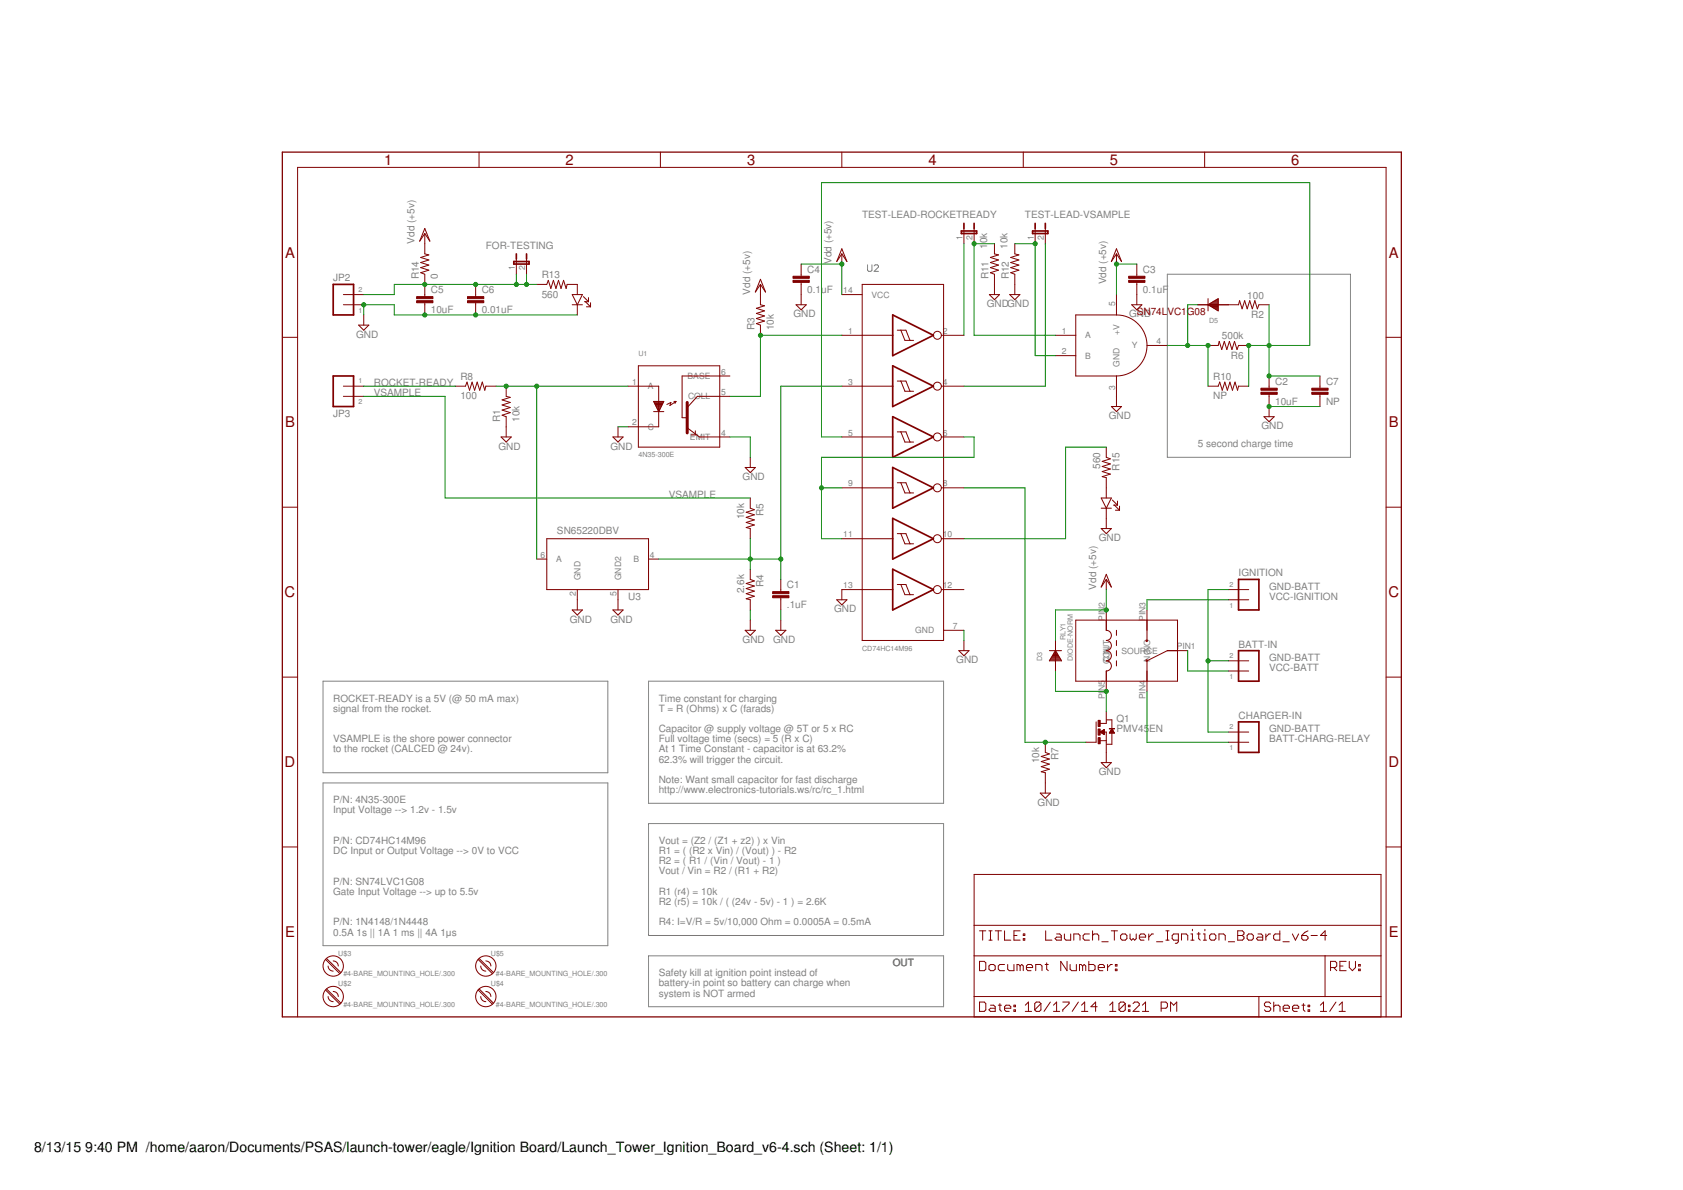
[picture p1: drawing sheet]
<svg xmlns="http://www.w3.org/2000/svg" width="420mm" height="297mm" viewBox="0 0 420 297" stroke-linecap="round" stroke-linejoin="round" font-family="sans-serif">
<path d="M216.6 66.1v1.4l.3 .2h.5l.3-.2v-1.4M218.2 66.4l.3-.3h.5l.3 .3v.3l-1.1 1h1.1M291.4 68.5h45.7v45.7h-45.7zM80.6 170h71.1v22.9h-71.1zM161.9 170h73.7v30.5h-73.7zM80.6 195.4h71.1v40.7h-71.1zM161.9 205.6h73.7v27.9h-73.7zM161.9 238.6h73.7v12.7h-73.7z" fill="none" stroke="#808080" stroke-width=".25"/>
<g fill="none" stroke="#800000" stroke-width=".25">
<path d="M119.6 38v3.8M164.9 38v3.8M210.2 38v3.8M255.5 38v3.8M300.7 38v3.8M106 57l1.3 3.2-1.3-1.9-1.2 1.9zM106 58.3v5.1l1.1 .2-2.1 .7 2.1 .6-2.1 .6 2.1 .7-2.1 .6 2.1 .6-2.1 .7 1 .4v5.5M240.6 57v3.8M243.2 57v3.8M258.4 57v3.8M261 57v3.8M85.7 73.5h5.1"/>
<path d="M85.7 76.1h5.1M90.8 78.6v2.6M106 75.6v3M118.7 71v3M118.7 75.6v3M128.9 64.6v3.9M131.4 64.6v3.9M134 71h2.5l.4-1 .6 2 .7-2 .6 2 .6-2 .7 2 .6-2 .6 2 .3-1h2.5v2.5M142.9 73.5h2.5l-1.3 2.6zM142.9 76.1h2.5M144.1 76.1v2.5M145.6 74l1.3 1.3"/>
<path d="M145.9 75.3h1M146.2 75.3l1.2 1.3M146.4 76.6h1M146.9 74.3v1M147.4 75.6v1M189.8 69.7l1.3 3.2-1.3-1.9-1.2 1.9zM189.8 71v5.1l1.1 .2-2.1 .7 2.1 .6-2.1 .6 2.1 .7-2.1 .6 2.1 .6-2.1 .7 1 .4v2.5M198.7 76.1h2.6l-1.3 1.2zM200 65.9v3.1M200 70.5v5.6M210.2 73.5h5M210.2 62.1l1.2 3.2-1.2-1.9-1.3 1.9z"/>
<path d="M210.2 63.4v2.5M215.2 71h20.4v88.9h-20.4zM247 73.5h2.5l-1.2 1.3zM248.3 60.8v2.6l1 .2-2.1 .7 2.1 .6-2.1 .6 2.1 .7-2.1 .6 2.1 .6-2.1 .7 1.1 .4v5M252.1 73.5h2.5l-1.3 1.3zM253.3 60.8v2.6l1.1 .2-2.1 .7 2.1 .6-2.1 .6 2.1 .7-2.1 .6 2.1 .6-2.1 .7 1 .4v5M278.7 78.6a7.6 7.6 0 0 1 7.7 7.6 7.6 7.6 0 0 1-7.7 7.7M278.7 78.6h-10.1v15.3h10.1M278.7 63.4v2.5M278.7 73.5v5.1M278.7 62.1l1.3 3.2-1.3-1.9-1.2 1.9zM282.5 76.1h2.6l-1.3 1.2z"/>
<path d="M283.8 65.9v3.1M283.8 70.5v5.6M299 76.1h10.2l.3-1 .6 2 .6-2 .7 2 .6-2 .6 2 .7-2 .6 2 .4-1h2.5M301.6 76.1l2.5-1.6v3.1zM301.6 74.5v3.1M302 76.3h2.1M302 75.8h2.1M302.3 76.5h1.8M302.3 75.6h1.8M302.7 76.7h1.4M302.7 75.4h1.4M303.1 77h1"/>
<path d="M303.1 75.2h1M303.4 75h.7M303.4 77.2h.7M303.8 77.4h.3M303.8 74.7h.3M70.5 84.2h3.8M85.7 96.4h5.1M85.7 98.9h5.1M89.5 81.2h2.6l-1.3 1.2zM113.7 96.4h2.5l.4-1 .6 2 .7-2 .6 2 .6-2 .7 2 .6-2 .6 2 .3-1h2.5M126.4 96.4v2.5l1 .3-2.1 .6 2.1 .7-2.1 .6 2.1 .6-2.1 .7 2.1 .6-2.1 .6 1.1 .4v5.1M156.8 96.4h7.6v10.1h-7.6"/>
<path d="M159.4 91.3h20.3v20.3h-20.3zM182.2 93.9h-11.9v10.4h1.3M182.2 98.9h-8.1l-2.5 2.8M210.2 96.4h12.7M210.2 83.7h12.7M224 95.1h2.2l1 2.6M224 82.4h2.2l1 2.6M224.9 95.1l1 2.6h2.2M224.9 82.4l1 2.6h2.2M235 96.4h5.6M235 83.7h5.6M263.5 83.7h5.1"/>
<path d="M263.5 88.8h5.1M278.7 93.9v7.6M286.3 86.2h5.1M301.6 96.4h2.5l.4-1 .6 2 .7-2 .6 2 .6-2 .7 2 .6-2 .6 2 .3-1h2.5M301.6 86.2h2.5l.3-1 .6 2 .6-2 .7 2 .6-2 .7 2 .6-2 .6 2 .4-1h2.5M316.8 93.9v3M316.8 98.4v5.6M329.5 93.9v3M329.5 98.4v3.1M346 84.2h3.8M125.1 109.1h2.5l-1.2 1.2zM153 109.1h2.6l-1.3 1.2z"/>
<path d="M154.3 106.5v2.6M163.2 102.7h2.5M163.2 100.2h2.5l-1.3 2.5zM163.2 100.3h2.5M163.3 100.5h2.3M163.4 100.7h2M163.6 101h1.7M163.7 101.2h1.5M163.8 101.4h1.3M163.9 101.6h1.1M164 101.9h.9M164.1 102.1h.7"/>
<path d="M164.2 102.3h.5M164.3 102.5h.2M168.3 100.2h.5M168.8 100.2l-1.6 1 .3-.7-1 .5M168.8 100.2l-.3 .5M171.6 106.8l3 2.3h7.6M173.6 107.5v1.1h-1M186 116.7h2.6l-1.3 1.3zM187.3 114.2v2.5M210.2 109.1h12.7M224 107.8h2.2l1 2.5M224.9 107.8l1 2.5h2.2"/>
<path d="M235 109.1h5.6M276.2 111.6v2.6l1 .3-2 .7 2 .6-2 .6 2 .7-2 .6 2 .6-2 .7 1 .2v5.1M277.5 101.5h2.5l-1.3 1.2zM315.6 104h2.5l-1.3 1.3zM70.5 126.6h3.8M134 139.6h2.5M136.5 134.5h25.4v12.7h-25.4zM161.9 139.6h2.5M187.3 124.3v2.6l1 .3-2 .7 2 .6-2 .6 2 .7-2 .6 2 .6-2 .7 1 .2v2.6M210.2 121.8h12.7M210.2 134.5h12.7M224 120.5h2.2l1 2.5"/>
<path d="M224 133.2h2.2l1 2.5M224.9 120.5l1 2.5h2.2M224.9 133.2l1 2.5h2.2M235 121.8h5.6M235 134.5h5.6M274.9 124.3h2.6l-1.3 2.6zM274.9 126.9h2.6M274.9 131.9h2.6l-1.3 1.3zM276.2 126.9v5M277.7 124.8l1.3 1.3M278 126.1h1M278.2 126.1l1.3 1.3"/>
<path d="M278.5 127.4h1M279 125.1v1M279.5 126.3v1.1M346 126.6h3.8M142.9 152.3h2.5l-1.3 1.2zM144.1 147.2v5.1M153 152.3h2.6l-1.3 1.2zM154.3 147.2v5.1M186 157.3h2.6l-1.3 1.3zM187.3 142.1v2.5l1 .4-2 .6 2 .7-2 .6 2 .7-2 .6 2 .6-2 .7 1 .2v2.6M187.3 154.8v2.5M193.7 157.3h2.5l-1.3 1.3z"/>
<path d="M194.9 144.6v3.1M194.9 149.2v3.1M194.9 154.8v2.5M208.9 149.7h2.5l-1.2 1.3zM222.9 147.2h-12.7v2.5M224 145.9h2.2l1 2.5M224.9 145.9l1 2.5h2.2M235 147.2h5.6M235.6 157.3h5M240.6 159.9v2.5M263.5 159.9v7.6M268.6 154.8h25.4v15.2h-25.4z"/>
<path d="M276.2 152.3v5a1.27 1.27 0 0 1 1.3 1.3 1.27 1.27 0 0 1-1.3 1.3 1.27 1.27 0 0 1 1.3 1.2 1.27 1.27 0 0 1-1.3 1.3 1.27 1.27 0 0 1 1.3 1.3 1.27 1.27 0 0 1-1.3 1.3 1.27 1.27 0 0 1 1.3 1.2 1.27 1.27 0 0 1-1.3 1.3v5.1M276.2 144.6v2.6M276.2 143.4l1.3 3.1-1.3-1.9-1.3 1.9zM278.7 157.3v1.3M278.7 159.9v1.2M286.3 152.3v7.6M306.7 147.2h5M306.7 149.7h5M70.5 169h3.8M239.4 162.4h2.5l-1.3 1.3zM262 162.4h3M262.1 164.7h2.8"/>
<path d="M262.2 164.5h2.6M262.4 164.3h2.2M262.5 164.1h2M262.6 163.8h1.8M262.8 163.6h1.4M262.9 163.4h1.2M263 163.2h.9M263.2 162.9h.6M263.3 162.7h.4M263.4 162.5h.1M263.5 162.4l1.5 2.6h-3zM276.2 177.7v2.9h-1.5"/>
<path d="M276.2 179.7h1.4v2.3M278.7 162.4v1.3M278.7 165v1.2M296.5 162.4h-5.1l-5.1 2.6v7.6M306.7 165h5M306.7 167.5h5M346 169h3.8M259.7 198h2.5l-1.2 1.2zM261 185.3v2.5l1 .4-2.1 .6 2.1 .7-2.1 .6 2.1 .6-2.1 .7 2.1 .6-2.1 .6 1.1 .3v5.1M273.6 180.2v5.1h-2.5M274.7 184.9h1.5M274.7 182.7h1.5v7.7"/>
<path d="M274.7 182.7h1M274.8 182.8h.9M274.9 182.6h.8M274.9 190.4h2.6l-1.3 1.2zM274.9 182.9h.8M275 182.5h.7M275 182.9h.7M275.1 182.5h.6M275.1 183h.6M275.2 182.4h.5M275.3 183.1h.4M275.3 182.3h.4"/>
<path d="M275.4 183.2h.3M275.4 182.2h.3M275.5 183.2h.2M275.5 182.2h.2M275.6 183.3h.1M275.7 182.1h.1M275.7 182.1l-1 .6M275.7 182.1v1.3l-1-.7M277 182.9h1.2M277.1 182.8h1M277.1 182.7h1M277.1 182.7h.9"/>
<path d="M277.2 182.6h.8M277.2 182.5h.7M277.3 182.5h.6M277.3 182.4h.6M277.4 182.3h.4M277.4 182.2h.4M277.5 182.2h.2M277.5 182.1h.2M277.5 182h.1M277.6 183v2.8h-1.4M277.6 182l.6 1h-1.3zM277.6 182h.1"/>
<path d="M306.7 185.3h5M306.7 182.7h5M70.5 211.4h3.8M243.2 218.3h101.6v35.5h-101.6zM346 211.4h3.8M81.3 239.5l3.5 3.5M81.6 239.3l3.5 3.4M83.2 239.9l.8 .2 .3 .5 .2 .5M119.4 239.5l3.5 3.5M119.7 239.3l3.4 3.4M121.3 239.9l.8 .2 .3 .5 .2 .5M243.2 238.6h101.6"/>
<path d="M243.2 231h101.6M244.5 240h1.2l.4 .3v1.6l-.4 .4h-1.2zM244.5 232.3h1.6M245.3 232.3v2.4M246.9 232.3h.8M246.9 234.7h.8M247.3 232.3v2.4M248.5 232.3h1.5M249.2 232.3v2.4M250.8 232.3v2.4h1.5M253.1 233.5h.8M254.7 232.3h-1.6v2.4h1.6"/>
<path d="M255.5 233.1h.3v.4h-.3zM255.5 234.3h.3v.4h-.3zM261 232.3v2.4h1.6M263.8 233.1h.8l.3 .4v1.2h-1.1l-.4-.4 .4-.4h1.1M265.7 233.1v1.2l.4 .4h1.2v-1.6M266.4 240v2.3l-1.6-2.3v2.3M268.1 234.7v-1.6h1.1l.4 .4v1.2M271.8 240v2.3h1.2l.4-.4v-.8l-.4-.4h-1.2M272 233.1h-1.2l-.4 .4v.8l.4 .4h1.2M272.8 233.5l.3-.4h.8l.4 .4v1.2M272.8 232.3v2.4M275.1 235.1h1.5"/>
<path d="M277.4 232.3h1.6M278.2 232.3v2.4M279.8 233.5l.4-.4h.7l.4 .4v.8l-.4 .4h-.7l-.4-.4zM282.1 233.1v1.2l.4 .4 .4-.4 .4 .4 .4-.4v-1.2M284.4 233.9h1.6v-.4l-.4-.4h-.8l-.4 .4v.8l.4 .4h.8M286.8 233.1v1.6M288 233.1h-.5l-.7 .8M288.7 235.1h1.6M291.1 232.3h.7M291.1 234.7h.7M291.5 232.3v2.4M294.2 234.7h-1.2l-.4-.4v-.8l.4-.4h1.2v2l-.4 .4h-.4"/>
<path d="M295 234.7v-1.6h1.1l.4 .4v1.2M297.3 234.7h.8M297.3 233.1h.4v1.6M297.7 232v.3M298.9 233.1h.7M299.3 232.7v1.6l.3 .4M300.4 234.7h.8M300.4 233.1h.4v1.6M300.8 232v.3M302.4 233.1h.7l.4 .4v.8l-.4 .4h-.7l-.4-.4v-.8zM304.3 234.7v-1.6h1.2l.4 .4v1.2M306.7 235.1h1.5"/>
<path d="M309 232.3h1.2l.4 .4v.4l-.4 .4 .4 .4v.4l-.4 .4h-1.2zM309 233.5h1.2M311.3 233.5l.4-.4h.8l.4 .4v.8l-.4 .4h-.8l-.4-.4zM314 233.1h.8l.4 .4v1.2h-1.2l-.3-.4 .3-.4h1.2M316 233.1v1.6M317.2 233.1h-.4l-.8 .8M319.5 232.3v2.4h-1.2l-.3-.4v-.8l.3-.4h1.2M320.3 235.1h1.6M322.6 233.1l.8 1.6 .8-1.6M325 233.5h1.1l.4 .4v.4l-.4 .4h-.7l-.4-.4zM326.5 232.3l-.7 .4-.8 .8M327.3 233.5h1.6"/>
<path d="M330.8 238.6v10.2M331.2 233.5h-1.6l1.2-1.2v2.4M336.1 240h-1.6v2.3h1.6M336.8 240v1.5l.8 .8 .8-.8v-1.5M74.3 253.8v-212h271.7v212M81.3 247.1l3.5 3.5M81.6 246.9l3.5 3.5M81.9 248.8l.5 .9 .8 .3M81.9 241.1l.3 .8 1 .5M83.2 247.5l.8 .3 .3 .4 .2 .6M119.4 247.1l3.5 3.5M119.7 246.9l3.4 3.5"/>
<path d="M120 248.8l.5 .9 .8 .3M120 241.1l.3 .8 1 .5M121.3 247.5l.8 .3 .3 .4 .2 .6M243.2 248.8h101.6M244.5 250.1h1.2l.4 .4v1.6l-.4 .4h-1.2zM247.3 250.9h.8l.4 .4v1.2h-1.2l-.4-.4 .4-.4h1.2M247.3 240.7h.8l.4 .4v.8l-.4 .4h-.8l-.4-.4v-.8zM249.2 250.9h.8M249.6 250.5v1.6l.4 .4M250.8 251.7h1.5v-.4l-.4-.4h-.7l-.4 .4v.8l.4 .4h.7M250.8 240.7h-1.2l-.4 .4v.8l.4 .4h1.2M251.6 240.7v1.2l.3 .4h1.2v-1.6"/>
<path d="M253.1 252.1h.4v.4h-.4zM253.1 250.9h.4v.4h-.4zM254.7 241.1l.4-.4 .4 .4v1.2M254.7 241.1l-.4-.4h-.4v1.6M254.7 241.1v1.2M256 252.5h1.5M256 250.9l.8-.8v2.4M256.2 241.5h1.6v-.4l-.4-.4h-.8l-.4 .4v.8l.4 .4h.8M258.6 242.3v-1.6h1.2l.3 .4v1.2M259.9 250.5v1.6l-.4 .4h-.8l-.4-.4M259.9 250.5l-.4-.4h-.8l-.4 .4v1.6M259.9 250.5l-1.6 1.6"/>
<path d="M260.9 240.7h.8M261.3 240.3v1.6l.4 .4M262.2 250.1l-1.6 2.4M263 252.5h1.5M263 250.9l.8-.8v2.4M265.3 250.1h1.6v.4l-1.6 1.6v.4M267.1 240.7v1.2l.4 .4h1.2v-1.6M269.2 250.1l-1.5 2.4M270 252.5h1.6M270 250.9l.8-.8v2.4M270.3 241.1l.4-.4 .4 .4v1.2M270.3 241.1l-.4-.4h-.4v1.6"/>
<path d="M270.3 241.1v1.2M273.9 251.3h-1.5l1.1-1.2v2.4M274.2 241.5h1.5v-.4l-.4-.4h-.7l-.4 .4v.8l.4 .4h.7M276.5 240.7v1.6M277 252.5h1.6M277 250.9l.8-.8v2.4M277.7 240.7h-.4l-.8 .8M278.4 241.9h.4v.4h-.4zM278.4 240.7h.4v.4h-.4zM280.9 250.5v1.6l-.4 .4h-.7l-.4-.4M280.9 250.5l-.4-.4h-.7l-.4 .4v1.6M280.9 250.5l-1.5 1.6"/>
<path d="M281.7 252.1h.4v.4h-.4zM281.7 250.9h.4v.4h-.4zM282.9 250.5l.4-.4h.7l.4 .4v.4l-1.5 1.6h1.5M285.2 252.5h1.6M285.2 250.9l.8-.8v2.4M289.9 251.7h1.2l.3-.4v-.8l-.3-.4h-1.2v2.4M292.2 252.5v-2.4l.8 .8 .8-.8v2.4M314.3 248.8v5M317.2 250.5l-.4-.4h-.8l-.3 .4v.4l.3 .4h.8l.4 .4v.4l-.4 .4h-.8l-.3-.4M318 251.3l.4-.4h.8l.4 .4v1.2M318 250.1v2.4M320.3 251.7h1.6v-.4l-.4-.4h-.8l-.4 .4v.8l.4 .4h.8"/>
<path d="M322.7 251.7h1.5v-.4l-.4-.4h-.7l-.4 .4v.8l.4 .4h.7M325 250.9h.8M325.4 250.5v1.6l.4 .4M326.6 252.1h.4v.4h-.4zM326.6 250.9h.4v.4h-.4zM329.6 252.5h1.6M329.6 250.9l.8-.8v2.4M332.2 241.5h1.1l.4-.4v-.8l-.4-.3h-1.1v2.3M333 241.5l.7 .8M333.5 250.1l-1.5 2.4M334.3 252.5h1.6M334.3 250.9l.8-.8v2.4"/>
<path d="M334.5 241.1h.8M339.2 241.9h.4v.4h-.4zM339.2 240.7h.4v.4h-.4z"/>
<circle cx="234" cy="96.4" r=".99"/>
<circle cx="234" cy="83.7" r=".99"/>
<circle cx="234" cy="109.1" r=".99"/>
<circle cx="234" cy="121.8" r=".99"/>
<circle cx="234" cy="134.5" r=".99"/>
<circle cx="234" cy="147.2" r=".99"/>
<circle cx="286.3" cy="160" r=".19"/>
<circle cx="286.3" cy="164.9" r=".19"/>
<circle cx="83.2" cy="248.8" r="2.54"/>
<circle cx="83.2" cy="241.1" r="2.54"/>
<circle cx="121.3" cy="248.8" r="2.54"/>
<circle cx="121.3" cy="241.1" r="2.54"/>
</g>
<g fill="none" stroke="#800000" stroke-width=".42">
<path d="M240 57.7h3.8v.6h-3.8zM240.6 55.8v1.2M243.2 55.8v1.2M257.8 57.7h3.8v.6h-3.8zM258.4 55.8v1.2M261 55.8v1.2M83.2 71h5.1v7.6h-5.1zM128.3 65.3h3.8v.6h-3.8zM128.9 63.4v1.2M131.4 63.4v1.2M222.9 78.6l10.1 5.1-10.1 5.1zM83.2 93.9h5.1v7.6h-5.1z"/>
<path d="M222.9 91.3l10.1 5.1-10.1 5.1zM222.9 104l10.1 5.1-10.1 5.1zM222.9 116.7l10.1 5.1-10.1 5.1zM222.9 129.4l10.1 5.1-10.1 5.1zM222.9 142.1l10.1 5.1-10.1 5.1zM309.2 144.6h5.1v7.7h-5.1zM309.2 162.4h5.1v7.6h-5.1zM309.2 180.2h5.1v7.6h-5.1z"/>
</g>
<path d="M171.6 100.5v7.6" fill="none" stroke="#800000" stroke-width=".76"/>
<path d="M70.5 38h279.3v215.8h-279.3z" fill="none" stroke="#800000" stroke-width=".32"/>
<g fill="#800000" stroke="#800000" stroke-width=".25">
<path d="M327.5 97.9h4.1v.5h-4.1z"/>
<path d="M327.5 96.9h4.1v.5h-4.1z"/>
<path d="M198 70h4v.5h-4z"/>
<path d="M198 69h4v.5h-4z"/>
<path d="M104 75.1h4.1v.5h-4.1z"/>
<path d="M104 74h4.1v.5h-4.1z"/>
<path d="M116.7 75.1h4.1v.5h-4.1z"/>
<path d="M116.7 74h4.1v.5h-4.1z"/>
<path d="M281.8 70h4v.5h-4z"/>
<path d="M281.8 69h4v.5h-4z"/>
<path d="M314.8 97.9h4.1v.5h-4.1z"/>
<path d="M314.8 96.9h4.1v.5h-4.1z"/>
<path d="M192.9 148.7h4.1v.5h-4.1z"/>
<path d="M192.9 147.7h4.1v.5h-4.1z"/>
<path d="M274.2 179.8h.5v1.5h-.5z"/>
<path d="M274.2 182h.5v1.5h-.5z"/>
<path d="M274.2 184.1h.5v1.6h-.5z"/>
<path d="M276.9 181.8h1.3v.2h-1.3z"/>
</g>
<g fill="none" stroke="#008000" stroke-width=".25">
<path d="M90.8 78.6v-2.5h7.6v2.5h45.7M128.9 68.5v2.5M131.4 68.5v2.5M134 71h-35.6v2.5h-7.6M200 65.9h10.2v7.6M240.6 60.8v22.9M248.3 60.8h-5.1v22.9h20.3M253.3 60.8h5.1v28h5.1M261 60.8v35.6h-20.4M283.8 65.9h-5.1v7.6M299 76.1h-2.5v10.1M316.8 76.1v17.8h12.7"/>
<path d="M90.8 98.9h20.3v25.4h76.2M90.8 96.4h22.9M123.8 96.4h33M134 96.4v43.2M210.2 96.4h-15.3v48.2M210.2 83.7h-20.4v15.2h-7.6M291.4 86.2h10.2v10.2M311.7 96.4v-10.2h15.3v-40.6h-121.9v63.5h5.1M154.3 106.5h2.5M182.2 109.1h5.1v5.1M240.6 109.1h2.6v5.1h-38.1v20.3h5.1M276.2 111.6h-10.2v22.9h-25.4"/>
<path d="M316.8 101.5h12.7M164.4 139.6h30.5M187.3 134.5v7.6M205.1 121.8h5.1M240.6 121.8h15.3v63.5h15.2M187.3 152.3v2.5M194.9 152.3v2.5M240.6 157.3v2.6M276.2 147.2v5.1h-12.7v7.6M306.7 147.2h-5.1v35.5h5.1M306.7 149.7h-20.4v2.6M263.5 167.5v5.1h12.7v5.1"/>
<path d="M286.3 172.6v12.7h20.4M296.5 162.4v5.1h10.2M301.6 165h5.1"/>
</g>
<g fill="#008000" stroke="#008000" stroke-width=".25">
<circle cx="316.8" cy="101.5" r=".51"/>
<circle cx="90.8" cy="76.1" r=".51"/>
<circle cx="106" cy="78.6" r=".51"/>
<circle cx="118.7" cy="78.6" r=".51"/>
<circle cx="189.8" cy="83.7" r=".51"/>
<circle cx="243.2" cy="60.8" r=".51"/>
<circle cx="258.4" cy="60.8" r=".51"/>
<circle cx="296.5" cy="86.2" r=".51"/>
<circle cx="301.6" cy="86.2" r=".51"/>
<circle cx="316.8" cy="86.2" r=".51"/>
<circle cx="311.7" cy="86.2" r=".51"/>
<circle cx="316.8" cy="93.9" r=".51"/>
<circle cx="187.3" cy="139.6" r=".51"/>
<circle cx="194.9" cy="139.6" r=".51"/>
<circle cx="276.2" cy="172.6" r=".51"/>
<circle cx="261" cy="185.3" r=".51"/>
<circle cx="205.1" cy="121.8" r=".51"/>
<circle cx="134" cy="96.4" r=".51"/>
<circle cx="126.4" cy="96.4" r=".51"/>
<circle cx="276.2" cy="152.3" r=".51"/>
<circle cx="210.2" cy="65.9" r=".51"/>
<circle cx="278.7" cy="65.9" r=".51"/>
<circle cx="106" cy="71" r=".51"/>
<circle cx="128.9" cy="71" r=".51"/>
<circle cx="131.4" cy="71" r=".51"/>
<circle cx="118.7" cy="71" r=".51"/>
<circle cx="301.6" cy="165" r=".51"/>
</g>
<g font-size="3.7" fill="#800000">
<text x="95.9" y="41.2">1</text>
<text x="141.2" y="41.2">2</text>
<text x="186.5" y="41.2">3</text>
<text x="231.8" y="41.2">4</text>
<text x="277.1" y="41.2">5</text>
<text x="322.4" y="41.2">6</text>
<text x="71.2" y="64.3">A</text>
<text x="346.7" y="64.3">A</text>
<text x="71.2" y="106.7">B</text>
<text x="346.7" y="106.7">B</text>
<text x="71.1" y="149.1">C</text>
<text x="346.6" y="149.1">C</text>
<text x="71.1" y="191.5">D</text>
<text x="346.6" y="191.5">D</text>
<text x="71.2" y="233.9">E</text>
<text x="346.7" y="233.9">E</text>
</g>
<g font-size="3.5">
<text x="8.5" y="287.5">8/13/15</text>
<text x="21.3" y="287.5">9:40 PM /home/aaron/Documents/PSAS/launch-tower/eagle/Ignition Board/Launch_Tower_Ignition_Board_v6-4.sch (Sheet: 1/1)</text>
</g>
<g font-size="2.5" fill="#808080">
<text x="215.2" y="54.5">TEST-LEAD-ROCKETREADY</text>
<text x="255.9" y="54.5">TEST-LEAD-VSAMPLE</text>
<text x="103.5" y="60.8" transform="rotate(-90 103.5 60.8)">Vdd (+5v)</text>
<text x="121.3" y="62.1">FOR-TESTING</text>
<text x="207.6" y="65.9" transform="rotate(-90 207.6 65.9)">Vdd (+5v)</text>
<text x="246.5" y="62.1" transform="rotate(-90 246.5 62.1)">1</text>
<text x="246.5" y="60.7" transform="rotate(-90 246.5 60.7)">0k</text>
<text x="251.6" y="62.1" transform="rotate(-90 251.6 62.1)">10k</text>
<text x="83.2" y="70.2">JP2</text>
<text x="104.5" y="69.7" transform="rotate(-90 104.5 69.7)">R14</text>
<text x="109.3" y="69.7" transform="rotate(-90 109.3 69.7)">0</text>
<text x="135.2" y="69.5">R13</text>
<text x="201.5" y="68.1">C4</text>
<text x="246.8" y="69.7" transform="rotate(-90 246.8 69.7)">R11</text>
<text x="251.8" y="69.7" transform="rotate(-90 251.8 69.7)">R12</text>
<text x="276.2" y="71" transform="rotate(-90 276.2 71)">Vdd (+5v)</text>
<text x="285.3" y="68.1">C3</text>
<text x="107.6" y="73.1">C5</text>
<text x="120.3" y="73.1">C6</text>
<text x="135.2" y="74.3">560</text>
<text x="187.3" y="73.5" transform="rotate(-90 187.3 73.5)">Vdd (+5v)</text>
<text x="201.5" y="73.1">0.1uF</text>
<text x="246.4" y="76.7">GNDGND</text>
<text x="285.3" y="73.1">0.1uF</text>
<text x="311.4" y="74.5">100</text>
<text x="107.6" y="78.2">10uF</text>
<text x="120.3" y="78.2">0.01uF</text>
<text x="188.3" y="82.4" transform="rotate(-90 188.3 82.4)">R3</text>
<text x="193.1" y="82.4" transform="rotate(-90 193.1 82.4)">10k</text>
<text x="198.1" y="79.2">GND</text>
<text x="281.9" y="79.2">GND</text>
<text x="312.4" y="79.3">R2</text>
<text x="88.9" y="84.3">GND</text>
<text x="305.1" y="84.7">500k</text>
<text x="307.3" y="89.5">R6</text>
<text x="114.9" y="94.9">R8</text>
<text x="302.9" y="94.9">R10</text>
<text x="93.3" y="98.9">VSAMPLE</text>
<text x="93.3" y="96.4">ROCKET-READY</text>
<text x="114.9" y="99.7">100</text>
<text x="302.9" y="99.7">NP</text>
<text x="318.3" y="101.1">10uF</text>
<text x="318.3" y="96">C2</text>
<text x="331" y="101.1">NP</text>
<text x="331" y="96">C7</text>
<text x="83.2" y="104">JP3</text>
<text x="124.9" y="105.3" transform="rotate(-90 124.9 105.3)">R1</text>
<text x="129.7" y="105.3" transform="rotate(-90 129.7 105.3)">10k</text>
<text x="276.8" y="104.6">GND</text>
<text x="314.9" y="107.2">GND</text>
<text x="124.5" y="112.3">GND</text>
<text x="152.4" y="112.3">GND</text>
<text x="299" y="111.6">5 second charge time</text>
<text x="185.4" y="119.9">GND</text>
<text x="274.7" y="117.1" transform="rotate(-90 274.7 117.1)">560</text>
<text x="279.5" y="117.5" transform="rotate(-90 279.5 117.5)">R15</text>
<text x="167" y="124.3">VSAMPLE</text>
<text x="185.8" y="129.6" transform="rotate(-90 185.8 129.6)">10k</text>
<text x="190.6" y="128.8" transform="rotate(-90 190.6 128.8)">R5</text>
<text x="139.1" y="133.2">SN65220DBV</text>
<text x="274.3" y="135.1">GND</text>
<text x="309.2" y="143.9">IGNITION</text>
<text x="156.8" y="149.7">U3</text>
<text x="185.8" y="148.1" transform="rotate(-90 185.8 148.1)">2.6k</text>
<text x="190.6" y="146.6" transform="rotate(-90 190.6 146.6)">R4</text>
<text x="196.4" y="146.8">C1</text>
<text x="273.7" y="147.2" transform="rotate(-90 273.7 147.2)">Vdd (+5v)</text>
<text x="316.8" y="149.7">VCC-IGNITION</text>
<text x="316.8" y="147.2">GND-BATT</text>
<text x="142.2" y="155.4">GND</text>
<text x="152.4" y="155.4">GND</text>
<text x="196.4" y="151.9">.1uF</text>
<text x="208.3" y="152.9">GND</text>
<text x="185.4" y="160.5">GND</text>
<text x="193" y="160.5">GND</text>
<text x="309.2" y="161.6">BATT-IN</text>
<text x="238.7" y="165.6">GND</text>
<text x="316.8" y="164.9">GND-BATT</text>
<text x="316.8" y="167.5">VCC-BATT</text>
<text x="83.2" y="175.1">ROCKET-READY is a 5V (@ 50 mA max)</text>
<text x="83.2" y="177.6">signal from the rocket.</text>
<text x="164.4" y="175.1">Time constant for charging</text>
<text x="164.4" y="177.6">T = R (Ohms) x C (farads)</text>
<text x="309.2" y="179.4">CHARGER-IN</text>
<text x="83.2" y="185.3">VSAMPLE is the shore power connector</text>
<text x="164.4" y="182.7">Capacitor @ supply voltage @ 5T or 5 x RC</text>
<text x="164.4" y="185.3">Full voltage time (secs) = 5 (R x C)</text>
<text x="278.7" y="182.7">PMV45</text>
<text x="278.7" y="180.2">Q1</text>
<text x="286.9" y="182.7">EN</text>
<text x="316.8" y="182.7">GND-BATT</text>
<text x="316.8" y="185.3">BATT-CHARG-RELAY</text>
<text x="83.2" y="187.8">to the rocket (CALCED @ 24v).</text>
<text x="164.4" y="187.8">At 1 Time Constant - capacitor is at 63.2%</text>
<text x="164.4" y="190.3">62.3% will trigger the circuit.</text>
<text x="259.4" y="190.6" transform="rotate(-90 259.4 190.6)">10k</text>
<text x="264.2" y="189.7" transform="rotate(-90 264.2 189.7)">R7</text>
<text x="164.4" y="195.4">Note: Want small capacitor for fast discharge</text>
<text x="164.4" y="198">http://www.electronics-tutorials.ws/rc/rc_1.html</text>
<text x="274.3" y="193.5">GND</text>
<text x="83.2" y="200.5">P/N: 4N35-300E</text>
<text x="83.2" y="203">Input Voltage --&gt; 1.2v - 1.5v</text>
<text x="259" y="201.1">GND</text>
<text x="83.2" y="213.2">DC Input or Output Voltage --&gt; 0V to VCC</text>
<text x="83.2" y="210.7">P/N: CD74HC14M96</text>
<text x="164.4" y="210.7">Vout = (Z2 / (Z1 + z2) ) x Vin</text>
<text x="164.4" y="213.2">R1 = ( (R2 x Vin) / (Vout) ) - R2</text>
<text x="164.4" y="215.7">R2 = ( R1 / (Vin / Vout) - 1 )</text>
<text x="83.2" y="220.8">P/N: SN74LVC1G08</text>
<text x="164.4" y="218.3">Vout / Vin = R2 / (R1 + R2)</text>
<text x="83.2" y="223.4">Gate Input Voltage --&gt; up to 5.5v</text>
<text x="164.4" y="223.4">R1 (r4) = 10k</text>
<text x="164.4" y="225.9">R2 (r5) = 10k / ( (24v - 5v) - 1 ) = 2.6K</text>
<text x="83.2" y="233.5">0.5A 1s || 1A 1 ms || 4A 1μs</text>
<text x="83.2" y="231">P/N: 1N4148/1N4448</text>
<text x="164.4" y="231">R4: I=V/R = 5v/10,000 Ohm = 0.0005A = 0.5mA</text>
<text x="164.4" y="243.7">Safety kill at ignition point instead of</text>
<text x="222.9" y="241.1">OUT</text>
<text x="164.4" y="246.2">battery-in point so battery can charge when</text>
<text x="164.4" y="248.8">system is NOT armed</text>
</g>
<g font-size="2.5" fill="#800000">
<text x="283.8" y="78.6">SN74L</text>
<text x="291.4" y="78.6">VC1G08</text>
</g>
<g font-size="2.1" fill="#808080">
<text x="240.3" y="59.8" transform="rotate(-90 240.3 59.8)">1</text>
<text x="242.8" y="59.8" transform="rotate(-90 242.8 59.8)">2</text>
<text x="258.1" y="59.8" transform="rotate(-90 258.1 59.8)">1</text>
<text x="260.6" y="59.8" transform="rotate(-90 260.6 59.8)">2</text>
<text x="128.5" y="67.5" transform="rotate(-90 128.5 67.5)">1</text>
<text x="131.1" y="67.5" transform="rotate(-90 131.1 67.5)">2</text>
<text x="210.5" y="73.2">14</text>
<text x="217.6" y="74.3">VCC</text>
<text x="278.4" y="76.3" transform="rotate(-90 278.4 76.3)">5</text>
<text x="211.7" y="83.3">1</text>
<text x="235.4" y="83.3">2</text>
<text x="265.1" y="83.3">1</text>
<text x="279.5" y="83.6" transform="rotate(-90 279.5 83.6)">+V</text>
<text x="265.1" y="88.4">2</text>
<text x="270.9" y="84.4">A</text>
<text x="270.9" y="89.5">B</text>
<text x="282.6" y="87">Y</text>
<text x="288.7" y="85.9">4</text>
<text x="171.7" y="94.6">BASE</text>
<text x="180" y="93.5">6</text>
<text x="279.5" y="91.5" transform="rotate(-90 279.5 91.5)">GND</text>
<text x="157.8" y="96">1</text>
<text x="161.7" y="97.1">A</text>
<text x="171.8" y="99.7">COLL</text>
<text x="180" y="98.6">5</text>
<text x="211.7" y="96">3</text>
<text x="235.4" y="96">4</text>
<text x="278.4" y="97.4" transform="rotate(-90 278.4 97.4)">3</text>
<text x="157.8" y="106.2">2</text>
<text x="161.7" y="107.3">C</text>
<text x="172.2" y="109.8">EMIT</text>
<text x="180" y="108.7">4</text>
<text x="211.7" y="108.7">5</text>
<text x="235.4" y="108.7">6</text>
<text x="211.7" y="121.4">9</text>
<text x="235.4" y="121.4">8</text>
<text x="210.5" y="134.1">11</text>
<text x="235.4" y="134.1">10</text>
<text x="135" y="139.2">6</text>
<text x="138.9" y="140.3">A</text>
<text x="158.2" y="140.3">B</text>
<text x="162.3" y="139.2">4</text>
<text x="143.8" y="148.7" transform="rotate(-90 143.8 148.7)">2</text>
<text x="144.9" y="144.8" transform="rotate(-90 144.9 144.8)">GND</text>
<text x="153.9" y="148.7" transform="rotate(-90 153.9 148.7)">5</text>
<text x="155.1" y="144.8" transform="rotate(-90 155.1 144.8)">GND2</text>
<text x="210.5" y="146.8">13</text>
<text x="235.4" y="146.8">12</text>
<text x="275.8" y="155" transform="rotate(-90 275.8 155)">PIN2</text>
<text x="286" y="155" transform="rotate(-90 286 155)">PIN3</text>
<text x="228.5" y="158.1">GND</text>
<text x="237.9" y="157">7</text>
<text x="277" y="165.2" transform="rotate(-90 277 165.2)">CIN</text>
<text x="277" y="165.7" transform="rotate(-90 277 165.7)">COUT</text>
<text x="279.9" y="163.2">SOURCE</text>
<text x="287.1" y="165.2" transform="rotate(-90 287.1 165.2)">NCNO</text>
<text x="293.8" y="162.1">PIN1</text>
<text x="275.8" y="172.5" transform="rotate(-90 275.8 172.5)">N5</text>
<text x="275.8" y="174.6" transform="rotate(-90 275.8 174.6)">PI</text>
<text x="286" y="174.6" transform="rotate(-90 286 174.6)">PIN4</text>
</g>
<g font-size="1.8" fill="#808080">
<text x="89.5" y="72.8">2</text>
<text x="89.5" y="78.1">1</text>
<text x="301.9" y="80.6">D5</text>
<text x="159.4" y="88.8">U1</text>
<text x="89.5" y="95.6">1</text>
<text x="89.5" y="101">2</text>
<text x="159.4" y="114.2">4N35-300E</text>
<text x="306.9" y="146.4">2</text>
<text x="306.9" y="151.7">1</text>
<text x="266" y="159.9" transform="rotate(-90 266 159.9)">RLY1</text>
<text x="215.2" y="162.4">CD74HC14M96</text>
<text x="260.2" y="164.9" transform="rotate(-90 260.2 164.9)">D3</text>
<text x="267.8" y="164.9" transform="rotate(-90 267.8 164.9)">DIODE-NORM</text>
<text x="306.9" y="164.2">2</text>
<text x="306.9" y="169.5">1</text>
<text x="306.9" y="182">2</text>
<text x="306.9" y="187.3">1</text>
<text x="84.5" y="238.6">U$3</text>
<text x="122.5" y="238.6">U$5</text>
<text x="85.7" y="243.7">#4-BARE_MOUNTING_HOLE/.300</text>
<text x="123.8" y="243.7">#4-BARE_MOUNTING_HOLE/.300</text>
<text x="84.5" y="246.2">U$2</text>
<text x="85.7" y="251.3">#4-BARE_MOUNTING_HOLE/.300</text>
<text x="122.5" y="246.2">U$4</text>
<text x="123.8" y="251.3">#4-BARE_MOUNTING_HOLE/.300</text>
</g>
</svg>
